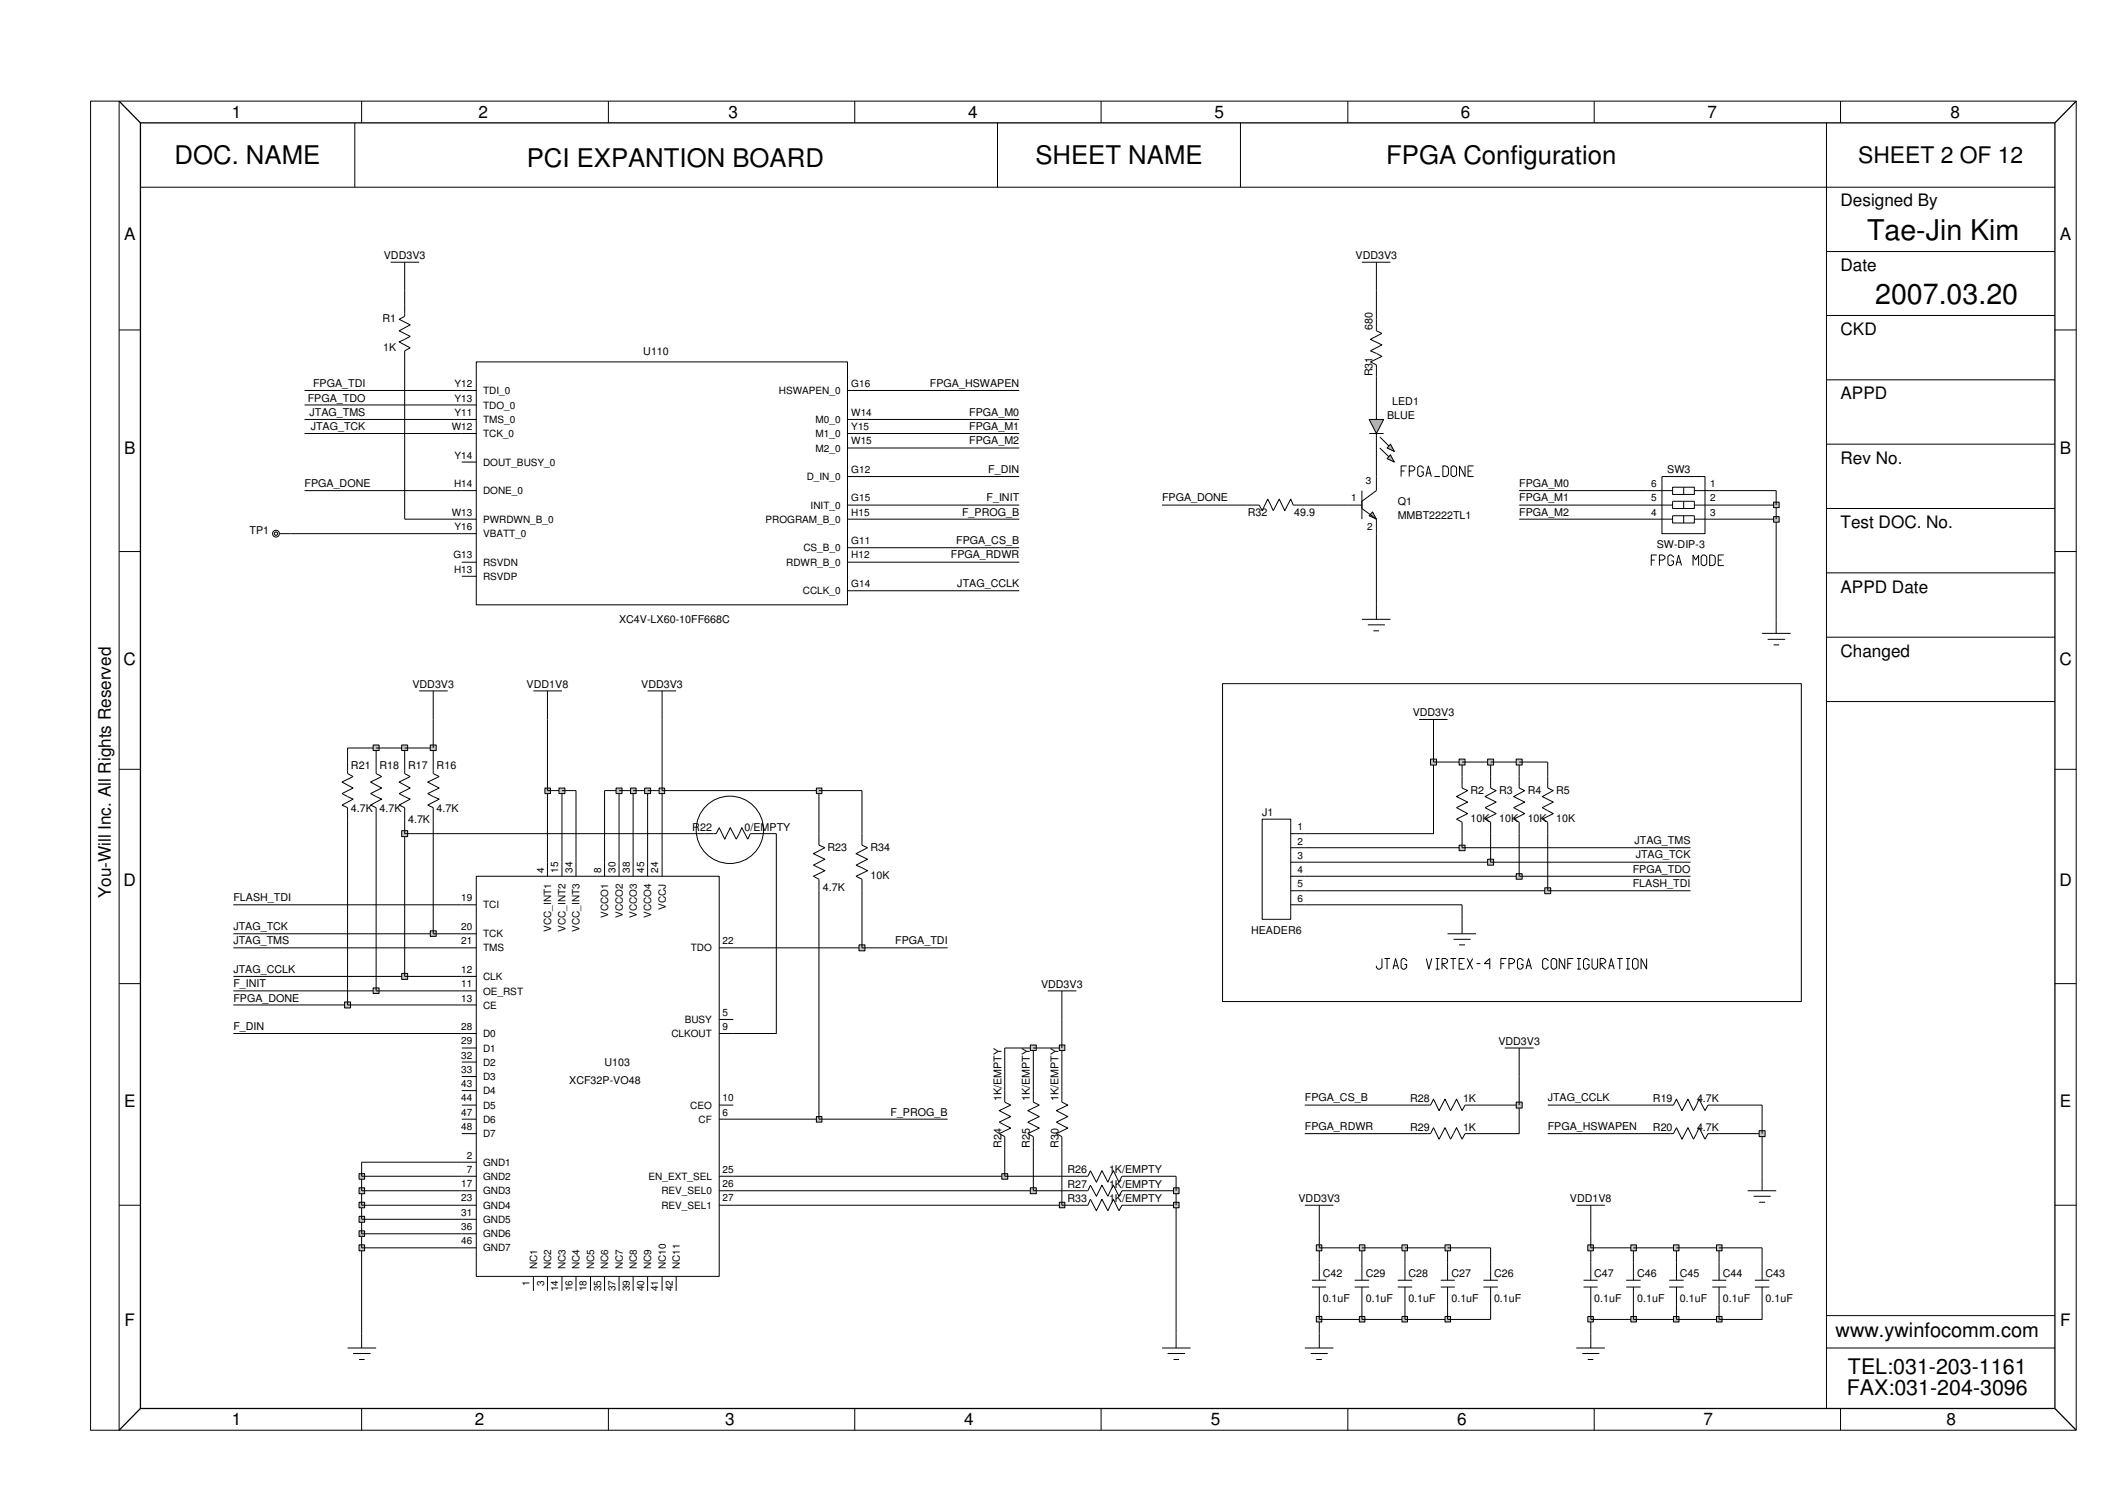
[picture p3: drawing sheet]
<svg xmlns="http://www.w3.org/2000/svg" width="420mm" height="297mm" viewBox="0 0 420 297" stroke-linecap="round" stroke-linejoin="round" font-family="sans-serif">
<g fill="none" stroke="#000" stroke-width=".2">
<path d="M270.6 52.1h5.6M273.4 52.1v5.7M273.4 80.5v2.8M273.4 86.1v2.9M270.6 123h5.6M271.7 124.1h3.4M272.8 125.3h1.1M273.4 120.2v2.8M80.4 151.4v2.3l1.1 .6-2.2 1.1 2.2 1.2-2.2 1.1 2.2 1.1-2.2 1.2 1.1 .5v2.3M313.1 239.5h5.7M316 239.5v5.6M314.6 254.4h2.8"/>
<path d="M314.6 255.7h2.8M316 250.8v3.6M316 255.7v3.6M323 254.4h2.9M323 255.7h2.9M324.5 250.8v3.6M324.5 255.7v3.6M331.6 254.4h2.9M331.6 255.7h2.9M333 250.8v3.6M333 255.7v3.6M340.1 254.4h2.8"/>
<path d="M340.1 255.7h2.8M341.5 250.8v3.6M341.5 255.7v3.6"/>
</g>
<path d="M272 83.3h2.9l-1.5 2.8z" fill="#b3b3b3"/>
<path d="M272 83.3h2.9l-1.5 2.8zM272 86.1h2.9M274.1 86.8l2.9 2.9M274.1 89l2.9 2.8" fill="none" stroke="#000" stroke-width=".2"/>
<path d="M276.2 88.3l.8 1.4-1.5-.7z" fill="#b3b3b3"/>
<path d="M276.2 88.3l.8 1.4-1.5-.7z" fill="none" stroke="#000" stroke-width=".2"/>
<path d="M276.2 90.4l.8 1.4-1.5-.7z" fill="#b3b3b3"/>
<path d="M270.6 97.5v5.7M273.4 94.7v2.8l-2.8 2.1v1.4M276.2 90.4l.8 1.4-1.5-.7zM267.8 100.4h2.8M273.4 103.2v2.8" fill="none" stroke="#000" stroke-width=".2"/>
<path d="M272.7 101.7l.7 1.5-1.4-.7z" fill="#b3b3b3"/>
<g fill="none" stroke="#000" stroke-width=".2">
<path d="M77.6 52.1h5.7M80.4 52.1v5.7M80.4 60.6v2.3l-1.1 .5 2.2 1.1-2.2 1.2 2.2 1.1-2.2 1.1 2.2 1.2-1.1 .6v2.2M91.7 77.6h2.9M94.6 71.9h73.8v48.3h-73.8zM168.4 77.6h2.8M273.4 63.4v2.3l1.1 .5-2.3 1.2 2.3 1.1-2.3 1.2 2.3 1.1-2.3 1.1 1.2 .6v2.3M91.7 83.3h2.9M91.7 86.1h2.9M91.7 80.5h2.9M91.7 91.8h2.9M91.7 97.5h2.9"/>
<path d="M168.4 83.3h2.8M168.4 86.1h2.8M168.4 89h2.8M168.4 94.7h2.8M327.4 97.5h4.9M330.2 94.7h8.5v11.3h-8.5zM332.3 99.6h4.3v1.4h-4.3zM332.3 96.8h4.3v1.4h-4.3zM334.5 96.8v1.4M334.5 99.6v1.4M336.6 97.5h4.9M55.6 106h2.1"/>
<path d="M91.7 106h2.9M91.7 103.2h2.9M91.7 111.7h2.9M91.7 114.5h2.9M168.4 100.4h2.8M168.4 103.2h2.8M168.4 108.8h2.8M168.4 117.4h2.8M168.4 111.7h2.8M247.9 100.4h2.2l.6 1.1 1.1-2.3 1.1 2.3 1.2-2.3 1.1 2.3 1.2-2.3 .5 1.2h2.3M270.6 101l2.8 2.2M272.7 101.7l.7 1.5-1.4-.7z"/>
<path d="M327.4 100.4h4.9M327.4 103.2h4.9M332.3 102.5h4.3v1.4h-4.3zM334.5 102.5v1.4M336.6 100.4h4.9M336.6 103.2h4.9M83.3 137.3h5.6M86.1 137.3v5.6M106 137.3h5.6M108.8 137.3v5.6M128.7 137.3h5.6M131.5 137.3v5.6"/>
<path d="M350.1 125.8h5.6M351.2 127h3.4M352.3 128.1h1.1M352.8 123v2.8M69 151.4v2.3l1.1 .6-2.2 1.1 2.2 1.2-2.2 1.1 2.2 1.1-2.2 1.2 1.1 .5v2.3M74.7 151.4v2.3l1.1 .6-2.2 1.1 2.2 1.2-2.2 1.1 2.2 1.1-2.2 1.2 1.1 .5v2.3M86.1 151.4v2.3l1.1 .6-2.2 1.1 2.2 1.2-2.2 1.1 2.2 1.1-2.2 1.2 1.1 .5v2.3M281.9 142.9h5.7M284.8 142.9v5.7M290.4 154.3v2.3l1.2 .5-2.3 1.2 2.3 1.1-2.3 1.1 2.3 1.2-2.3 1.1 1.1 .6v2.2M296.1 154.3v2.3l1.1 .5-2.2 1.2 2.2 1.1-2.2 1.1 2.2 1.2-2.2 1.1 1.1 .6v2.2M301.8 154.3v2.3l1.1 .5-2.2 1.2 2.2 1.1-2.2 1.1 2.2 1.2-2.2 1.1 1.1 .6v2.2"/>
<path d="M307.5 154.3v2.3l1.1 .5-2.2 1.2 2.2 1.1-2.2 1.1 2.2 1.2-2.2 1.1 1.1 .6v2.2M91.7 179.8h2.9M94.6 174.1h48.3v79.5h-48.3zM108.8 171.3v2.8M111.6 171.3v2.8M114.4 171.3v2.8M120.1 171.3v2.8M123 171.3v2.8M125.8 171.3v2.8M128.7 171.3v2.8M131.5 171.3v2.8M140 165.6h2.3l.6-1.1 1.1 2.2 1.1-2.2 1.2 2.2 1.1-2.2 1.1 2.2 .6-1.1h2.2"/>
<path d="M162.7 165.6v2.3l1.2 .5-2.3 1.2 2.3 1.1-2.3 1.2 2.3 1.1-2.3 1.1 1.1 .6v2.3M171.2 165.6v2.3l1.1 .5-2.2 1.2 2.2 1.1-2.2 1.2 2.2 1.1-2.2 1.1 1.1 .6v2.3M250.7 162.8h5.7v19.9h-5.7zM256.4 165.6h2.8M256.4 179.8h2.8M256.4 168.4h2.8M256.4 171.3h2.8M256.4 174.1h2.8M256.4 177h2.8M91.7 185.5h2.9M91.7 188.3h2.9M91.7 194h2.9"/>
<path d="M91.7 196.9h2.9M91.7 199.7h2.9M142.9 188.3h2.8M208.2 196.9h5.6M210.9 196.9v5.7M287.6 185.5h5.6M288.8 186.6h3.3M289.9 187.7h1.1M290.4 182.7v2.8M91.7 208.2h2.9M91.7 219.6h2.9M91.7 205.3h2.9"/>
<path d="M91.7 216.7h2.9M91.7 211h2.9M91.7 213.9h2.9M142.9 219.6h2.8M142.9 202.6h2.8M142.9 205.3h2.8M199.6 216.7v2.3l1.2 .6-2.3 1.1 2.3 1.2-2.3 1.1 2.3 1.1-2.3 1.1 1.1 .6v2.2M205.3 216.7v2.3l1.2 .6-2.3 1.1 2.3 1.2-2.3 1.1 2.3 1.1-2.3 1.1 1.1 .6v2.2M210.9 216.7v2.3l1.2 .6-2.3 1.1 2.3 1.2-2.3 1.1 2.3 1.1-2.3 1.1 1.1 .6v2.2M281.9 219.6h2.3l.6-1.2 1.1 2.3 1.2-2.3 1.1 2.3 1.1-2.3 1.1 2.3 .6-1.1h2.2M298.9 208.2h5.8M301.8 208.2v5.7"/>
<path d="M330.2 219.6h2.2l.6-1.2 1.1 2.3 1.2-2.3 1.1 2.3 1.1-2.3 1.2 2.3 .6-1.1h2.2M91.7 236.6h2.9M91.7 225.2h2.9M91.7 239.5h2.9M91.7 222.4h2.9M91.7 233.7h2.9M91.7 230.9h2.9M142.9 236.6h2.8M142.9 239.5h2.8M142.9 222.4h2.8M142.9 233.7h2.8M213.8 239.5h2.3l.5-1.2 1.2 2.3 1.1-2.3 1.2 2.3 1.1-2.3 1.1 2.3 .6-1.1h2.3"/>
<path d="M213.8 233.7h2.3l.5-1.1 1.2 2.3 1.1-2.3 1.2 2.3 1.1-2.3 1.1 2.3 .6-1.2h2.3M213.8 236.6h2.3l.5-1.1 1.2 2.2 1.1-2.2 1.2 2.2 1.1-2.2 1.1 2.2 .6-1.1h2.3M233.6 239.5v28.3M259.2 239.5h5.7M262.1 239.5v5.6M281.9 225.2h2.3l.6-1.1 1.1 2.2 1.2-2.2 1.1 2.2 1.1-2.2 1.1 2.2 .6-1.1h2.2M330.2 225.2h2.2l.6-1.1 1.1 2.2 1.2-2.2 1.1 2.2 1.1-2.2 1.2 2.2 .6-1.1h2.2M347.2 236.6h5.6M348.4 237.7h3.3M349.5 238.9h1.1M350.1 233.7v2.9M71.8 247.9v19.9"/>
<path d="M91.7 242.3h2.9M91.7 245.1h2.9M91.7 247.9h2.9M106 253.6v2.9M108.8 253.6v2.9M111.6 253.6v2.9M114.4 253.6v2.9M117.3 253.6v2.9M120.1 253.6v2.9M123 253.6v2.9M125.8 253.6v2.9M128.7 253.6v2.9"/>
<path d="M131.5 253.6v2.9M134.3 253.6v2.9M260.6 254.4h2.8M260.6 255.7h2.8M262.1 250.8v3.6M262.1 255.7v3.6M269.1 254.4h2.9M269.1 255.7h2.9M270.6 250.8v3.6M270.6 255.7v3.6M277.7 254.4h2.8M277.7 255.7h2.8"/>
<path d="M279.1 250.8v3.6M279.1 255.7v3.6M286.2 254.4h2.8M286.2 255.7h2.8M287.6 250.8v3.6M287.6 255.7v3.6M294.7 254.4h2.9M294.7 255.7h2.9M296.1 250.8v3.6M296.1 255.7v3.6M348.6 254.4h2.9M348.6 255.7h2.9"/>
<path d="M350.1 250.8v3.6M350.1 255.7v3.6M69 267.8h5.7M70.1 268.9h3.5M71.3 270.1h1.1M230.8 267.8h5.7M231.9 268.9h3.5M233.1 270.1h1.1M259.2 267.8h5.7M260.4 268.9h3.4M261.5 270.1h1.1M262.1 262.2v5.6"/>
<path d="M313.1 267.8h5.7M314.3 268.9h3.4M315.4 270.1h1.1M316 262.2v5.6"/>
<circle cx="54.8" cy="106" r=".68"/>
<circle cx="54.8" cy="106" r=".34"/>
</g>
<path d="M261.5 261.6h1.1v1.1h-1.1z" fill="#c3c3c3"/>
<path d="M262.1 259.3v2.9h8.5M261.5 261.6h1.1v1.1h-1.1z" fill="none" stroke="#000" stroke-width=".2"/>
<path d="M270 261.6h1.1v1.1h-1.1z" fill="#c3c3c3"/>
<path d="M270.6 259.3v2.9h8.5M270 261.6h1.1v1.1h-1.1z" fill="none" stroke="#000" stroke-width=".2"/>
<path d="M278.5 261.6h1.1v1.1h-1.1z" fill="#c3c3c3"/>
<path d="M279.1 259.3v2.9h8.5M278.5 261.6h1.1v1.1h-1.1z" fill="none" stroke="#000" stroke-width=".2"/>
<path d="M287.1 261.6h1.1v1.1h-1.1z" fill="#c3c3c3"/>
<path d="M287.6 259.3v2.9h8.5v-2.9M287.1 261.6h1.1v1.1h-1.1z" fill="none" stroke="#000" stroke-width=".2"/>
<path d="M315.4 261.6h1.1v1.1h-1.1z" fill="#c3c3c3"/>
<path d="M316 259.3v2.9h8.5M315.4 261.6h1.1v1.1h-1.1z" fill="none" stroke="#000" stroke-width=".2"/>
<path d="M324 261.6h1.1v1.1h-1.1z" fill="#c3c3c3"/>
<path d="M324.5 259.3v2.9h8.5M324 261.6h1.1v1.1h-1.1z" fill="none" stroke="#000" stroke-width=".2"/>
<path d="M332.4 261.6h1.1v1.1h-1.1z" fill="#c3c3c3"/>
<path d="M333 259.3v2.9h8.5M332.4 261.6h1.1v1.1h-1.1z" fill="none" stroke="#000" stroke-width=".2"/>
<path d="M341 261.6h1.1v1.1h-1.1z" fill="#c3c3c3"/>
<path d="M262.1 247.9v2.9M270.6 247.9v2.9M279.1 247.9v2.9M287.6 247.9v2.9M296.1 247.9v2.9M316 247.9v2.9M324.5 247.9v2.9M333 247.9v2.9M341.5 259.3v2.9h8.6v-2.9M341.5 247.9v2.9M350.1 247.9v2.9M341 261.6h1.1v1.1h-1.1z" fill="none" stroke="#000" stroke-width=".2"/>
<path d="M71.3 247.3h1.1v1.2h-1.1z" fill="#c3c3c3"/>
<path d="M71.3 247.3h1.1v1.2h-1.1zM71.8 245.1v2.8h19.9" fill="none" stroke="#000" stroke-width=".2"/>
<path d="M261.5 247.3h1.1v1.2h-1.1z" fill="#c3c3c3"/>
<path d="M261.5 247.3h1.1v1.2h-1.1zM262.1 245.1v2.8h8.5" fill="none" stroke="#000" stroke-width=".2"/>
<path d="M270 247.3h1.1v1.2h-1.1z" fill="#c3c3c3"/>
<path d="M270 247.3h1.1v1.2h-1.1zM270.6 247.9h8.5" fill="none" stroke="#000" stroke-width=".2"/>
<path d="M278.5 247.3h1.1v1.2h-1.1z" fill="#c3c3c3"/>
<path d="M278.5 247.3h1.1v1.2h-1.1zM279.1 247.9h8.5" fill="none" stroke="#000" stroke-width=".2"/>
<path d="M287.1 247.3h1.1v1.2h-1.1z" fill="#c3c3c3"/>
<path d="M287.1 247.3h1.1v1.2h-1.1zM287.6 247.9h8.5" fill="none" stroke="#000" stroke-width=".2"/>
<path d="M315.4 247.3h1.1v1.2h-1.1z" fill="#c3c3c3"/>
<path d="M315.4 247.3h1.1v1.2h-1.1zM316 245.1v2.8h8.5" fill="none" stroke="#000" stroke-width=".2"/>
<path d="M324 247.3h1.1v1.2h-1.1z" fill="#c3c3c3"/>
<path d="M324 247.3h1.1v1.2h-1.1zM324.5 247.9h8.5" fill="none" stroke="#000" stroke-width=".2"/>
<path d="M332.4 247.3h1.1v1.2h-1.1z" fill="#c3c3c3"/>
<path d="M332.4 247.3h1.1v1.2h-1.1zM333 247.9h8.5" fill="none" stroke="#000" stroke-width=".2"/>
<path d="M341 247.3h1.1v1.2h-1.1z" fill="#c3c3c3"/>
<path d="M341 247.3h1.1v1.2h-1.1zM341.5 247.9h8.6" fill="none" stroke="#000" stroke-width=".2"/>
<path d="M71.3 244.5h1.1v1.1h-1.1z" fill="#c3c3c3"/>
<path d="M71.3 244.5h1.1v1.1h-1.1zM71.8 242.3v2.8h19.9" fill="none" stroke="#000" stroke-width=".2"/>
<path d="M71.3 241.7h1.1v1.2h-1.1z" fill="#c3c3c3"/>
<path d="M71.8 239.5v2.8h19.9M71.3 241.7h1.1v1.2h-1.1z" fill="none" stroke="#000" stroke-width=".2"/>
<path d="M71.3 238.9h1.1v1.1h-1.1z" fill="#c3c3c3"/>
<path d="M71.3 238.9h1.1v1.1h-1.1zM71.8 236.6v2.9h19.9M145.7 239.5h65.2" fill="none" stroke="#000" stroke-width=".2"/>
<path d="M210.4 238.9h1.1v1.1h-1.1z" fill="#c3c3c3"/>
<path d="M210.4 238.9h1.1v1.1h-1.1zM210.9 228v11.5h2.9M225.2 239.5h8.4" fill="none" stroke="#000" stroke-width=".2"/>
<path d="M233.1 238.9h1.1v1.1h-1.1z" fill-rule="evenodd" fill="#c3c3c3"/>
<path d="M233.1 238.9h1.1v1.1h-1.1zM233.6 236.6v2.9" fill="none" stroke="#000" stroke-width=".2"/>
<path d="M71.3 236h1.1v1.2h-1.1z" fill="#c3c3c3"/>
<path d="M71.3 236h1.1v1.2h-1.1zM71.8 233.7v2.9h19.9M145.7 236.6h59.6" fill="none" stroke="#000" stroke-width=".2"/>
<path d="M204.7 236h1.2v1.2h-1.2z" fill="#c3c3c3"/>
<path d="M204.7 236h1.2v1.2h-1.2zM205.3 228v8.6h8.5M225.2 236.6h8.4" fill="none" stroke="#000" stroke-width=".2"/>
<path d="M233.1 236h1.1v1.2h-1.1z" fill="#c3c3c3"/>
<path d="M233.1 236h1.1v1.2h-1.1zM233.6 233.7v2.9" fill="none" stroke="#000" stroke-width=".2"/>
<path d="M71.3 233.2h1.1v1.1h-1.1z" fill="#c3c3c3"/>
<path d="M71.3 233.2h1.1v1.1h-1.1zM71.8 230.9v2.8h19.9M145.7 233.7h53.9" fill="none" stroke="#000" stroke-width=".2"/>
<path d="M199 233.2h1.2v1.1h-1.2z" fill="#c3c3c3"/>
<path d="M301.8 219.6v5.6h-8.6M71.8 230.9h19.9M199 233.2h1.2v1.1h-1.2zM199.6 228v5.7h14.2M225.2 233.7h8.4M259.2 225.2h22.7M307.5 225.2h22.7M341.5 225.2h8.6v8.5" fill="none" stroke="#000" stroke-width=".2"/>
<path d="M349.5 224.6h1.1v1.2h-1.1z" fill="#c3c3c3"/>
<path d="M350.1 219.6v5.6M145.7 222.4h17M349.5 224.6h1.1v1.2h-1.1z" fill="none" stroke="#000" stroke-width=".2"/>
<path d="M162.2 221.9h1.1v1.1h-1.1z" fill="#c3c3c3"/>
<path d="M162.7 177v45.4h25.6M259.2 219.6h22.7M293.2 219.6h8.6M162.2 221.9h1.1v1.1h-1.1z" fill="none" stroke="#000" stroke-width=".2"/>
<path d="M301.2 219h1.2v1.2h-1.2z" fill="#c3c3c3"/>
<path d="M199.6 216.7v-8.5h5.7v8.5M210.9 208.2v8.5M301.2 219h1.2v1.2h-1.2zM301.8 213.9v5.7M307.5 219.6h22.7M341.5 219.6h8.6" fill="none" stroke="#000" stroke-width=".2"/>
<path d="M204.7 207.6h1.2v1.1h-1.2z" fill-rule="evenodd" fill="#c3c3c3"/>
<path d="M204.7 207.6h1.2v1.1h-1.2zM205.3 208.2h5.6" fill="none" stroke="#000" stroke-width=".2"/>
<path d="M210.4 207.6h1.1v1.1h-1.1z" fill="#c3c3c3"/>
<path d="M154.2 165.6v39.7h-8.5M46.4 199.7h22.6M46.4 205.3h45.3M210.4 207.6h1.1v1.1h-1.1zM210.9 202.6v5.6" fill="none" stroke="#000" stroke-width=".2"/>
<path d="M68.5 199.1h1.1v1.2h-1.1z" fill-rule="evenodd" fill="#c3c3c3"/>
<path d="M69 162.8v36.9h22.7M46.4 196.9h28.3M68.5 199.1h1.1v1.2h-1.1z" fill="none" stroke="#000" stroke-width=".2"/>
<path d="M74.1 196.3h1.2v1.1h-1.2z" fill-rule="evenodd" fill="#c3c3c3"/>
<path d="M74.7 162.8v34.1h17M46.4 194h34M74.1 196.3h1.2v1.1h-1.2z" fill="none" stroke="#000" stroke-width=".2"/>
<path d="M79.8 193.4h1.2v1.2h-1.2z" fill="#c3c3c3"/>
<path d="M80.4 165.6v28.4h11.3M46.4 188.3h45.3M79.8 193.4h1.2v1.2h-1.2zM145.7 188.3h25.5" fill="none" stroke="#000" stroke-width=".2"/>
<path d="M170.6 187.7h1.2v1.2h-1.2z" fill="#c3c3c3"/>
<path d="M171.2 177v11.3h17.1M46.4 185.5h39.7M170.6 187.7h1.2v1.2h-1.2z" fill="none" stroke="#000" stroke-width=".2"/>
<path d="M85.5 184.9h1.2v1.1h-1.2z" fill="#c3c3c3"/>
<path d="M46.4 179.8h45.3M86.1 162.8v22.7h5.6M259.2 179.8h31.2v2.9M259.2 177h48.3M85.5 184.9h1.2v1.1h-1.2z" fill="none" stroke="#000" stroke-width=".2"/>
<path d="M306.9 176.4h1.2v1.2h-1.2z" fill="#c3c3c3"/>
<path d="M259.2 174.1h42.6M306.9 176.4h1.2v1.2h-1.2zM307.5 165.6v11.4h28.3" fill="none" stroke="#000" stroke-width=".2"/>
<path d="M301.2 173.6h1.2v1.1h-1.2z" fill="#c3c3c3"/>
<path d="M108.8 157.1v14.2M111.6 157.1v14.2M114.4 157.1v14.2M120.1 157.1v14.2M123 157.1v14.2M125.8 157.1v14.2M128.7 157.1v14.2M131.5 157.1v14.2M259.2 171.3h36.9M301.2 173.6h1.2v1.1h-1.2zM301.8 165.6v8.5h34" fill="none" stroke="#000" stroke-width=".2"/>
<path d="M295.5 170.7h1.2v1.2h-1.2z" fill="#c3c3c3"/>
<path d="M259.2 168.4h31.2M295.5 170.7h1.2v1.2h-1.2zM296.1 165.6v5.7h39.7" fill="none" stroke="#000" stroke-width=".2"/>
<path d="M289.9 167.9h1.1v1.1h-1.1z" fill-rule="evenodd" fill="#c3c3c3"/>
<path d="M289.9 167.9h1.1v1.1h-1.1zM290.4 165.6v2.8h45.4" fill="none" stroke="#000" stroke-width=".2"/>
<path d="M79.8 165h1.2v1.2h-1.2z" fill="#c3c3c3"/>
<path d="M162.7 157.1v8.5M171.2 157.1v8.5M284.8 151.4v14.2h-25.6M79.8 165h1.2v1.2h-1.2zM80.4 162.8v2.8h59.6M151.3 165.6h2.9" fill="none" stroke="#000" stroke-width=".2"/>
<path d="M108.2 156.6h1.1v1.1h-1.1z" fill="#c3c3c3"/>
<path d="M108.2 156.6h1.1v1.1h-1.1zM108.8 142.9v14.2h2.8" fill="none" stroke="#000" stroke-width=".2"/>
<path d="M111 156.6h1.2v1.1h-1.2z" fill="#c3c3c3"/>
<path d="M111 156.6h1.2v1.1h-1.2zM111.6 157.1h2.8M120.1 157.1h2.9" fill="none" stroke="#000" stroke-width=".2"/>
<path d="M122.4 156.6h1.2v1.1h-1.2z" fill="#c3c3c3"/>
<path d="M122.4 156.6h1.2v1.1h-1.2zM123 157.1h2.8" fill="none" stroke="#000" stroke-width=".2"/>
<path d="M125.3 156.6h1.1v1.1h-1.1z" fill="#c3c3c3"/>
<path d="M125.3 156.6h1.1v1.1h-1.1zM125.8 157.1h2.9" fill="none" stroke="#000" stroke-width=".2"/>
<path d="M128.1 156.6h1.1v1.1h-1.1z" fill="#c3c3c3"/>
<path d="M128.1 156.6h1.1v1.1h-1.1zM128.7 157.1h2.8" fill="none" stroke="#000" stroke-width=".2"/>
<path d="M130.9 156.6h1.1v1.1h-1.1z" fill="#c3c3c3"/>
<path d="M130.9 156.6h1.1v1.1h-1.1zM131.5 142.9v14.2h31.2" fill="none" stroke="#000" stroke-width=".2"/>
<path d="M162.2 156.6h1.1v1.1h-1.1z" fill="#c3c3c3"/>
<path d="M69 148.6v2.8M74.7 148.6v2.8M80.4 148.6v2.8M86.1 148.6v2.8M162.2 156.6h1.1v1.1h-1.1zM162.7 157.1h8.5M290.4 151.4v2.9M296.1 151.4v2.9M301.8 151.4v2.9M307.5 151.4v2.9" fill="none" stroke="#000" stroke-width=".2"/>
<path d="M284.2 150.8h1.2v1.2h-1.2z" fill="#c3c3c3"/>
<path d="M284.2 150.8h1.2v1.2h-1.2zM284.8 148.6v2.8h5.6" fill="none" stroke="#000" stroke-width=".2"/>
<path d="M289.9 150.8h1.1v1.2h-1.1z" fill="#c3c3c3"/>
<path d="M289.9 150.8h1.1v1.2h-1.1zM290.4 151.4h5.7" fill="none" stroke="#000" stroke-width=".2"/>
<path d="M295.5 150.8h1.2v1.2h-1.2z" fill="#c3c3c3"/>
<path d="M295.5 150.8h1.2v1.2h-1.2zM296.1 151.4h5.7" fill="none" stroke="#000" stroke-width=".2"/>
<path d="M301.2 150.8h1.2v1.2h-1.2z" fill="#c3c3c3"/>
<path d="M69 148.6h5.7M301.2 150.8h1.2v1.2h-1.2zM301.8 151.4h5.7" fill="none" stroke="#000" stroke-width=".2"/>
<path d="M74.1 148h1.2v1.1h-1.2z" fill="#c3c3c3"/>
<path d="M74.1 148h1.2v1.1h-1.2zM74.7 148.6h5.7" fill="none" stroke="#000" stroke-width=".2"/>
<path d="M79.8 148h1.2v1.1h-1.2z" fill="#c3c3c3"/>
<path d="M79.8 148h1.2v1.1h-1.2zM80.4 148.6h5.7" fill="none" stroke="#000" stroke-width=".2"/>
<path d="M85.5 148h1.2v1.1h-1.2z" fill="#c3c3c3"/>
<path d="M80.4 71.9v31.3h11.3M57.7 106h34M171.2 117.4h31.3M171.2 111.7h31.3M171.2 108.8h31.3M171.2 103.2h31.3M273.4 106v14.2M301.8 103.2h25.6M341.5 103.2h11.3v19.8M85.5 148h1.2v1.1h-1.2zM86.1 142.9v5.7" fill="none" stroke="#000" stroke-width=".2"/>
<path d="M352.3 102.6h1.1v1.1h-1.1z" fill="#c3c3c3"/>
<path d="M171.2 100.4h31.3M230.8 100.4h17.1M259.2 100.4h8.6M301.8 100.4h25.6M341.5 100.4h11.3v2.8M352.3 102.6h1.1v1.1h-1.1z" fill="none" stroke="#000" stroke-width=".2"/>
<path d="M352.3 99.8h1.1v1.1h-1.1z" fill="#c3c3c3"/>
<g fill="none" stroke="#000" stroke-width=".2">
<path d="M23.7 20.1h-5.7v264.1h5.7M23.7 20.1h388.8v264.1h-388.8zM27.9 37.2h380.3M70.5 24.4v12.8M71.8 20.1v4.3M120.9 20.1v4.3M169.8 20.1v4.3M198.2 24.4v12.8M218.7 20.1v4.3M246.4 24.4v12.8M267.8 20.1v4.3M316.7 20.1v4.3"/>
<path d="M362.8 24.4v255.5M365.6 20.1v4.3M80.4 57.8v2.8M273.4 57.8v5.6M362.8 50h45.4M23.7 65.6h4.2M60.5 77.6h31.2M171.2 77.6h31.3M273.4 74.8v5.7M362.8 62.7h45.4M362.8 75.5h45.4M408.2 65.6h4.3"/>
<path d="M60.5 97.5h31.2M60.5 86.1h31.2M60.5 83.3h31.2M60.5 80.5h31.2M171.2 94.7h31.3M171.2 89h31.3M171.2 86.1h31.3M171.2 83.3h31.3M273.4 89v5.7M278.3 93.6h.7M279.4 92.6h-1.1v2.1M280 93.6h.6l.5-.4v-.3l-.5-.3h-.6v2.1"/>
<path d="M282.7 93.1v-.2l-.4-.3h-.3l-.4 .3v1.4l.4 .4h.3l.4-.4v-.5h-.4M283.3 94.7l.5-2.1 .6 2.1M283.4 94h.8M284.9 94.7h1.1M286.6 92.6l1 .1 .1 .4v1.1l-.1 .3-.5 .2h-.5zM288.2 92.9l.4-.3h.3l.4 .3v1.4l-.4 .4h-.3l-.4-.4zM291 92.6v2.1l-1.1-2.1v2.1M291.6 93.6h.7M292.7 92.6h-1.1v2.1h1.1M301.8 97.5h25.6M341.5 97.5h11.3v2.9M352.3 99.8h1.1v1.1h-1.1z"/>
<path d="M362.8 88.3h45.4M23.7 109.6h4.2M328 111.3h.7M329.1 110.3h-1.1v2.1M329.7 111.3h.6l.5-.4v-.3l-.5-.3h-.6v2.1M332.4 110.8v-.2l-.4-.3h-.3l-.4 .3v1.4l.4 .4h.3l.4-.4v-.6h-.4M333 112.4l.5-2.1 .6 2.1M333.1 111.7h.8M336.3 112.4v-2.1l.5 1 .6-1v2.1M338.3 110.3h.3l.4 .3v1.4l-.4 .4h-.3l-.4-.4v-1.4zM339.6 110.3l1 .1 .1 .4v1.1l-.1 .3-.5 .2h-.5zM341.3 111.3h.7"/>
<path d="M342.4 110.3h-1.1v2.1h1.1M362.8 101h45.4M362.8 113.8h45.4M408.2 109.6h4.3M242.9 135.8h114.9v63.2h-114.9zM362.8 126.6h45.4M362.8 139.4h45.4M23.7 152.9h4.2M408.2 152.9h4.3M23.7 195.4h4.2M274.5 190.4v1.8l-.4 .4h-.3l-.4-.4v-.3M275 190.4h1.1"/>
<path d="M275.5 190.4v2.2M276.7 192.6l.5-2.2 .6 2.2M276.9 191.9h.8M279.4 191v-.2l-.4-.4h-.3l-.4 .4v1.4l.4 .4h.3l.4-.4v-.6h-.4M283.3 190.4l.5 2.2 .6-2.2M285.2 190.4h.8M285.2 192.6h.8M285.5 190.4v2.2M286.5 192.6v-2.2h.6l.5 .4v.3l-.5 .4h-.6l1.1 1.1M288.2 190.4h1.1M288.7 190.4v2.2M289.9 191.5h.6"/>
<path d="M291 190.4h-1.1v2.2h1.1M291.5 190.4l1.1 2.2M292.6 190.4l-1.1 2.2M293.3 191.5h.8M296 191.5h-1.1l1.1-1.1v2.2M298.2 191.5h.6M299.3 190.4h-1.1v2.2M299.8 191.5h.6l.5-.4v-.3l-.5-.4h-.6v2.2M302.6 191v-.2l-.5-.4h-.3l-.3 .4v1.4l.3 .4h.3l.5-.4v-.6h-.5M303.1 192.6l.6-2.2 .6 2.2M303.3 191.9h.8M307.6 191v-.2l-.5-.4h-.3l-.3 .4v1.4l.3 .4h.3l.5-.4v-.1"/>
<path d="M308.1 190.8l.4-.4h.3l.4 .4v1.4l-.4 .4h-.3l-.4-.4zM310.9 190.4v2.2l-1.1-2.2v2.2M311.4 191.5h.7M312.5 190.4h-1.1v2.2M313.3 190.4h.8M313.3 192.6h.8M313.6 190.4v2.2M315.7 191v-.2l-.4-.4h-.4l-.3 .4v1.4l.3 .4h.4l.4-.4v-.6h-.4M316.3 190.4v1.8l.3 .4h.4l.4-.4v-1.8M317.9 192.6v-2.2h.7l.4 .4v.3l-.4 .4h-.7l1.1 1.1M319.6 192.6l.5-2.2 .6 2.2M319.7 191.9h.8"/>
<path d="M321.3 190.4h1.1M321.8 190.4v2.2M323 190.4h.8M323 192.6h.8M323.4 190.4v2.2M324.7 190.4h.3l.4 .4v1.4l-.4 .4h-.3l-.4-.4v-1.4zM327.1 190.4v2.2l-1.1-2.2v2.2M408.2 195.4h4.3M23.7 239.5h4.2M408.2 239.5h4.3M71.8 279.9v4.3M120.9 279.9v4.3"/>
<path d="M169.8 279.9v4.3M218.7 279.9v4.3M267.8 279.9v4.3M316.7 279.9v4.3M362.8 267.8h45.4M362.8 261.4h45.4M365.6 279.9v4.3"/>
<circle cx="145" cy="164.9" r="6.7"/>
</g>
<path d="M23.7 20.1l4.2 4.3M408.2 24.4h-380.3v255.5h380.3M408.2 24.4v255.5M412.5 20.1l-4.3 4.3M27.9 279.9l-4.2 4.3M408.2 279.9l4.3 4.3" fill="none" stroke="#000" stroke-width=".25"/>
<g font-size="5.7">
<text x="370.9" y="47.6">Tae-Jin Kim</text>
<text x="372.5" y="60.4">2007.03.20</text>
</g>
<g font-size="5.1">
<text x="34.7" y="32.6">DOC. NAME</text>
<text x="104.6" y="33.2">PCI EXPANTION BOARD</text>
<text x="205.7" y="32.6">SHEET NAME</text>
<text x="275.4" y="32.6">FPGA Configuration</text>
</g>
<text font-size="4.5" x="369.1" y="32.4">SHEET 2 OF 12</text>
<g font-size="4.3">
<text x="367.1" y="272.9">TEL:031-203-1161</text>
<text x="366.9" y="277.2">FAX:031-204-3096</text>
</g>
<text font-size="4" x="364.7" y="265.7">www.ywinfocomm.com</text>
<g font-size="3.4">
<text x="46.1" y="23.5">1</text>
<text x="95" y="23.5">2</text>
<text x="144.7" y="23.5">3</text>
<text x="192.3" y="23.5">4</text>
<text x="241.2" y="23.5">5</text>
<text x="290.2" y="23.5">6</text>
<text x="339.2" y="23.5">7</text>
<text x="387.5" y="23.5">8</text>
<text x="365.6" y="41">Designed By</text>
<text x="24.6" y="47.7">A</text>
<text x="409.2" y="47.7">A</text>
<text x="365.6" y="53.8">Date</text>
<text x="365.6" y="66.6">CKD</text>
<text x="365.6" y="79.4">APPD</text>
<text x="24.6" y="90.2">B</text>
<text x="365.6" y="92.2">Rev No.</text>
<text x="409.2" y="90.2">B</text>
<text x="365.6" y="104.9">Test DOC. No.</text>
<text x="365.6" y="117.7">APPD Date</text>
<text x="365.6" y="130.5">Changed</text>
<text x="24.6" y="132.1">C</text>
<text x="409.1" y="132.1">C</text>
<text x="22" y="178.5" transform="rotate(-90 22 178.5)">You-Will Inc. All Rights Reserved</text>
<text x="24.6" y="176.1">D</text>
<text x="409.1" y="176.1">D</text>
<text x="24.6" y="220">E</text>
<text x="409.2" y="220">E</text>
<text x="24.7" y="263.4">F</text>
<text x="409.3" y="263.4">F</text>
<text x="46.1" y="283.2">1</text>
<text x="94.3" y="283.2">2</text>
<text x="144" y="283.2">3</text>
<text x="191.5" y="283.2">4</text>
<text x="240.6" y="283.2">5</text>
<text x="289.5" y="283.2">6</text>
<text x="338.4" y="283.2">7</text>
<text x="386.7" y="283.2">8</text>
</g>
<g font-size="2.1">
<text x="76.3" y="51.4">VDD3V3</text>
<text x="269.3" y="51.4">VDD3V3</text>
<text x="76" y="64">R1</text>
<text x="272.7" y="65.6" transform="rotate(-90 272.7 65.6)">680</text>
<text x="76.1" y="69.7">1K</text>
<text x="127.8" y="70.6">U110</text>
<text x="62.2" y="76.9">FPGA_TDI</text>
<text x="184.7" y="76.9">FPGA_HSWAPEN</text>
<text x="272.7" y="74.8" transform="rotate(-90 272.7 74.8)">R31</text>
<text x="61.1" y="79.8">FPGA_TDO</text>
<text x="61.5" y="82.6">JTAG_TMS</text>
<text x="192.5" y="82.6">FPGA_M0</text>
<text x="275.5" y="83.3">BLUE</text>
<text x="276.6" y="80.5">LED1</text>
<text x="61.7" y="85.5">JTAG_TCK</text>
<text x="192.5" y="88.3">FPGA_M2</text>
<text x="192.5" y="85.5">FPGA_M1</text>
<text x="196.3" y="93.9">F_DIN</text>
<text x="331.2" y="93.9">SW3</text>
<text x="60.5" y="96.8">FPGA_DONE</text>
<text x="196" y="99.6">F_INIT</text>
<text x="230.8" y="99.6">FPGA_DONE</text>
<text x="277.7" y="100.4">Q1</text>
<text x="301.8" y="99.6">FPGA_M1</text>
<text x="301.8" y="96.8">FPGA_M0</text>
<text x="49.6" y="106">TP1</text>
<text x="191.1" y="102.5">F_PROG_B</text>
<text x="247.9" y="102.6">R32</text>
<text x="257.1" y="102.6">49.9</text>
<text x="277.7" y="103.2">MMBT2222TL1</text>
<text x="301.8" y="102.5">FPGA_M2</text>
<text x="188.9" y="110.9">FPGA_RDWR</text>
<text x="189.9" y="108.1">FPGA_CS_B</text>
<text x="329.1" y="108.8">SW-DIP-3</text>
<text x="190.2" y="116.6">JTAG_CCLK</text>
<text x="123" y="123.7">XC4V-LX60-10FF668C</text>
<text x="81.9" y="136.6">VDD3V3</text>
<text x="104.6" y="136.6">VDD1V8</text>
<text x="127.4" y="136.6">VDD3V3</text>
<text x="280.6" y="142.3">VDD3V3</text>
<text x="69.7" y="152.9">R21</text>
<text x="75.4" y="152.9">R18</text>
<text x="81.1" y="152.9">R17</text>
<text x="86.7" y="152.9">R16</text>
<text x="69.7" y="161.4">4.7K</text>
<text x="75.4" y="161.4">4.7K</text>
<text x="86.7" y="161.4">4.7K</text>
<text x="292.1" y="157.7">R2</text>
<text x="297.8" y="157.7">R3</text>
<text x="303.5" y="157.7">R4</text>
<text x="309.2" y="157.7">R5</text>
<text x="81.1" y="163.5">4.7K</text>
<text x="137.5" y="165.1">R22</text>
<text x="147.9" y="165.1">0/EMPTY</text>
<text x="250.7" y="162.1">J1</text>
<text x="292.1" y="163.4">10K</text>
<text x="297.8" y="163.4">10K</text>
<text x="303.5" y="163.4">10K</text>
<text x="309.2" y="163.4">10K</text>
<text x="324.7" y="167.8">JTAG_TMS</text>
<text x="164.4" y="169">R23</text>
<text x="172.9" y="169">R34</text>
<text x="324.4" y="173.4">FPGA_TDO</text>
<text x="324.9" y="170.5">JTAG_TCK</text>
<text x="46.4" y="179.1">FLASH_TDI</text>
<text x="163.4" y="177">4.7K</text>
<text x="172.9" y="174.7">10K</text>
<text x="324.4" y="176.3">FLASH_TDI</text>
<text x="46.4" y="184.8">JTAG_TCK</text>
<text x="248.5" y="185.5">HEADER6</text>
<text x="46.4" y="187.6">JTAG_TMS</text>
<text x="177.8" y="187.6">FPGA_TDI</text>
<text x="46.4" y="196.1">F_INIT</text>
<text x="46.4" y="193.3">JTAG_CCLK</text>
<text x="206.8" y="196.2">VDD3V3</text>
<text x="46.4" y="199">FPGA_DONE</text>
<text x="46.4" y="204.7">F_DIN</text>
<text x="297.7" y="207.6">VDD3V3</text>
<text x="113.1" y="215.3">XCF32P-VO48</text>
<text x="120.1" y="211.8">U103</text>
<text x="176.9" y="221.7">F_PROG_B</text>
<text x="198.9" y="218.8" transform="rotate(-90 198.9 218.8)">1K/EMPTY</text>
<text x="204.6" y="218.8" transform="rotate(-90 204.6 218.8)">1K/EMPTY</text>
<text x="210.3" y="218.8" transform="rotate(-90 210.3 218.8)">1K/EMPTY</text>
<text x="259.2" y="218.8">FPGA_CS_B</text>
<text x="280.1" y="219">R28</text>
<text x="290.6" y="219">1K</text>
<text x="307.5" y="218.8">JTAG_CCLK</text>
<text x="328.4" y="219">R19</text>
<text x="337.1" y="219">4.7K</text>
<text x="259.2" y="224.6">FPGA_RDWR</text>
<text x="280.1" y="224.7">R29</text>
<text x="290.6" y="224.7">1K</text>
<text x="307.5" y="224.6">FPGA_HSWAPEN</text>
<text x="328.4" y="224.7">R20</text>
<text x="337.1" y="224.7">4.7K</text>
<text x="198.9" y="228" transform="rotate(-90 198.9 228)">R24</text>
<text x="204.6" y="228" transform="rotate(-90 204.6 228)">R25</text>
<text x="210.3" y="228" transform="rotate(-90 210.3 228)">R30</text>
<text x="212" y="233.1">R26</text>
<text x="220.3" y="233.1">1K/EMPTY</text>
<text x="212" y="238.8">R33</text>
<text x="212" y="236">R27</text>
<text x="220.3" y="238.8">1K/EMPTY</text>
<text x="220.3" y="236">1K/EMPTY</text>
<text x="257.9" y="238.8">VDD3V3</text>
<text x="311.9" y="238.8">VDD1V8</text>
<text x="262.8" y="253.7">C42</text>
<text x="271.3" y="253.7">C29</text>
<text x="279.8" y="253.7">C28</text>
<text x="288.3" y="253.7">C27</text>
<text x="296.8" y="253.7">C26</text>
<text x="316.7" y="253.7">C47</text>
<text x="325.2" y="253.7">C46</text>
<text x="333.7" y="253.7">C45</text>
<text x="342.3" y="253.7">C44</text>
<text x="350.7" y="253.7">C43</text>
<text x="262.8" y="258.6">0.1uF</text>
<text x="271.3" y="258.6">0.1uF</text>
<text x="279.8" y="258.6">0.1uF</text>
<text x="288.3" y="258.6">0.1uF</text>
<text x="296.8" y="258.6">0.1uF</text>
<text x="316.7" y="258.6">0.1uF</text>
<text x="325.2" y="258.6">0.1uF</text>
<text x="333.7" y="258.6">0.1uF</text>
<text x="342.3" y="258.6">0.1uF</text>
<text x="350.7" y="258.6">0.1uF</text>
</g>
<g font-size="2">
<text x="90.3" y="76.9">Y12</text>
<text x="169.1" y="76.9">G16</text>
<text x="90.3" y="79.8">Y13</text>
<text x="90.3" y="82.6">Y11</text>
<text x="96" y="78.3">TDI_0</text>
<text x="96" y="81.2">TDO_0</text>
<text x="154.7" y="78.3">HSWAPEN_0</text>
<text x="169.1" y="82.6">W14</text>
<text x="89.8" y="85.5">W12</text>
<text x="96" y="86.9">TCK_0</text>
<text x="96" y="84.1">TMS_0</text>
<text x="162" y="84.1">M0_0</text>
<text x="162" y="86.9">M1_0</text>
<text x="162" y="89.7">M2_0</text>
<text x="169.1" y="85.5">Y15</text>
<text x="169.1" y="88.3">W15</text>
<text x="90.3" y="91.1">Y14</text>
<text x="96" y="92.5">DOUT_BUSY_0</text>
<text x="160.3" y="95.4">D_IN_0</text>
<text x="169.1" y="93.9">G12</text>
<text x="90.2" y="96.8">H14</text>
<text x="96" y="98.2">DONE_0</text>
<text x="161" y="101.1">INIT_0</text>
<text x="169.1" y="99.6">G15</text>
<text x="268.4" y="99.6">1</text>
<text x="271.3" y="96.1">3</text>
<text x="328" y="99.6">5</text>
<text x="328" y="96.8">6</text>
<text x="339.7" y="96.8">1</text>
<text x="339.7" y="99.6">2</text>
<text x="89.8" y="102.5">W13</text>
<text x="90.3" y="105.3">Y16</text>
<text x="96" y="103.9">PWRDWN_B_0</text>
<text x="96" y="106.8">VBATT_0</text>
<text x="152.1" y="103.9">PROGRAM_B_0</text>
<text x="169.1" y="102.5">H15</text>
<text x="271.6" y="105.3">2</text>
<text x="328" y="102.5">4</text>
<text x="339.7" y="102.5">3</text>
<text x="90.1" y="110.9">G13</text>
<text x="90.2" y="113.8">H13</text>
<text x="96" y="112.4">RSVDN</text>
<text x="156.2" y="112.4">RDWR_B_0</text>
<text x="159.6" y="109.5">CS_B_0</text>
<text x="169.1" y="108.1">G11</text>
<text x="169.1" y="110.9">H12</text>
<text x="96" y="115.2">RSVDP</text>
<text x="159.5" y="118.1">CCLK_0</text>
<text x="169.1" y="116.6">G14</text>
<text x="257.8" y="164.9">1</text>
<text x="257.8" y="167.8">2</text>
<text x="108.1" y="173.4" transform="rotate(-90 108.1 173.4)">4</text>
<text x="110.9" y="173.4" transform="rotate(-90 110.9 173.4)">15</text>
<text x="113.7" y="173.4" transform="rotate(-90 113.7 173.4)">34</text>
<text x="119.4" y="173.4" transform="rotate(-90 119.4 173.4)">8</text>
<text x="122.3" y="173.4" transform="rotate(-90 122.3 173.4)">30</text>
<text x="125.1" y="173.4" transform="rotate(-90 125.1 173.4)">38</text>
<text x="128" y="173.4" transform="rotate(-90 128 173.4)">45</text>
<text x="130.8" y="173.4" transform="rotate(-90 130.8 173.4)">24</text>
<text x="257.8" y="170.6">3</text>
<text x="257.8" y="173.5">4</text>
<text x="91.6" y="179.1">19</text>
<text x="257.8" y="176.3">5</text>
<text x="257.8" y="179.1">6</text>
<text x="91.6" y="184.8">20</text>
<text x="96" y="180.5">TCI</text>
<text x="109.5" y="185.1" transform="rotate(-90 109.5 185.1)">VCC_INT1</text>
<text x="112.4" y="185.1" transform="rotate(-90 112.4 185.1)">VCC_INT2</text>
<text x="115.2" y="185.1" transform="rotate(-90 115.2 185.1)">VCC_INT3</text>
<text x="120.8" y="182.4" transform="rotate(-90 120.8 182.4)">VCCO1</text>
<text x="123.7" y="182.4" transform="rotate(-90 123.7 182.4)">VCCO2</text>
<text x="126.5" y="182.4" transform="rotate(-90 126.5 182.4)">VCCO3</text>
<text x="129.4" y="182.4" transform="rotate(-90 129.4 182.4)">VCCO4</text>
<text x="132.3" y="180.7" transform="rotate(-90 132.3 180.7)">VCCJ</text>
<text x="91.6" y="187.6">21</text>
<text x="96" y="186.3">TCK</text>
<text x="96" y="189.1">TMS</text>
<text x="137.2" y="189.1">TDO</text>
<text x="143.6" y="187.6">22</text>
<text x="91.6" y="196.1">11</text>
<text x="91.6" y="193.3">12</text>
<text x="96" y="197.6">OE_RST</text>
<text x="96" y="194.7">CLK</text>
<text x="91.6" y="199">13</text>
<text x="96" y="200.4">CE</text>
<text x="136" y="203.3">BUSY</text>
<text x="143.6" y="201.8">5</text>
<text x="91.6" y="204.7">28</text>
<text x="91.6" y="207.5">29</text>
<text x="96" y="206.1">D0</text>
<text x="96" y="208.9">D1</text>
<text x="133.4" y="206.1">CLKOUT</text>
<text x="143.6" y="204.7">9</text>
<text x="91.6" y="210.3">32</text>
<text x="91.6" y="213.1">33</text>
<text x="96" y="211.7">D2</text>
<text x="96" y="214.6">D3</text>
<text x="91.6" y="216">43</text>
<text x="91.6" y="218.8">44</text>
<text x="91.6" y="221.7">47</text>
<text x="96" y="220.3">D5</text>
<text x="96" y="217.4">D4</text>
<text x="137.1" y="220.3">CEO</text>
<text x="143.6" y="218.8">10</text>
<text x="143.6" y="221.7">6</text>
<text x="91.6" y="224.6">48</text>
<text x="96" y="223.1">D6</text>
<text x="96" y="226">D7</text>
<text x="138.8" y="223.1">CF</text>
<text x="92.7" y="230.2">2</text>
<text x="92.7" y="233">7</text>
<text x="96" y="231.6">GND1</text>
<text x="143.6" y="233">25</text>
<text x="91.6" y="235.9">17</text>
<text x="91.6" y="238.7">23</text>
<text x="96" y="237.3">GND3</text>
<text x="96" y="234.4">GND2</text>
<text x="128.8" y="234.4">EN_EXT_SEL</text>
<text x="131.4" y="237.3">REV_SEL0</text>
<text x="143.6" y="235.9">26</text>
<text x="143.6" y="238.7">27</text>
<text x="91.6" y="241.6">31</text>
<text x="91.6" y="244.4">36</text>
<text x="96" y="240.2">GND4</text>
<text x="96" y="243">GND5</text>
<text x="96" y="245.9">GND6</text>
<text x="131.4" y="240.2">REV_SEL1</text>
<text x="91.6" y="247.3">46</text>
<text x="96" y="248.7">GND7</text>
<text x="105.2" y="255.5" transform="rotate(-90 105.2 255.5)">1</text>
<text x="106.7" y="252.2" transform="rotate(-90 106.7 252.2)">NC1</text>
<text x="108.1" y="255.5" transform="rotate(-90 108.1 255.5)">3</text>
<text x="109.5" y="252.2" transform="rotate(-90 109.5 252.2)">NC2</text>
<text x="110.9" y="256.6" transform="rotate(-90 110.9 256.6)">14</text>
<text x="112.4" y="252.2" transform="rotate(-90 112.4 252.2)">NC3</text>
<text x="113.7" y="256.6" transform="rotate(-90 113.7 256.6)">16</text>
<text x="115.2" y="252.2" transform="rotate(-90 115.2 252.2)">NC4</text>
<text x="116.5" y="256.6" transform="rotate(-90 116.5 256.6)">18</text>
<text x="118" y="252.2" transform="rotate(-90 118 252.2)">NC5</text>
<text x="119.4" y="256.6" transform="rotate(-90 119.4 256.6)">35</text>
<text x="120.8" y="252.2" transform="rotate(-90 120.8 252.2)">NC6</text>
<text x="122.3" y="256.6" transform="rotate(-90 122.3 256.6)">37</text>
<text x="123.7" y="252.2" transform="rotate(-90 123.7 252.2)">NC7</text>
<text x="125.1" y="256.6" transform="rotate(-90 125.1 256.6)">39</text>
<text x="126.5" y="252.2" transform="rotate(-90 126.5 252.2)">NC8</text>
<text x="128" y="256.6" transform="rotate(-90 128 256.6)">40</text>
<text x="129.4" y="252.2" transform="rotate(-90 129.4 252.2)">NC9</text>
<text x="130.8" y="256.6" transform="rotate(-90 130.8 256.6)">41</text>
<text x="132.3" y="252.2" transform="rotate(-90 132.3 252.2)">NC10</text>
<text x="133.6" y="256.6" transform="rotate(-90 133.6 256.6)">42</text>
<text x="135" y="252.2" transform="rotate(-90 135 252.2)">NC11</text>
</g>
</svg>
